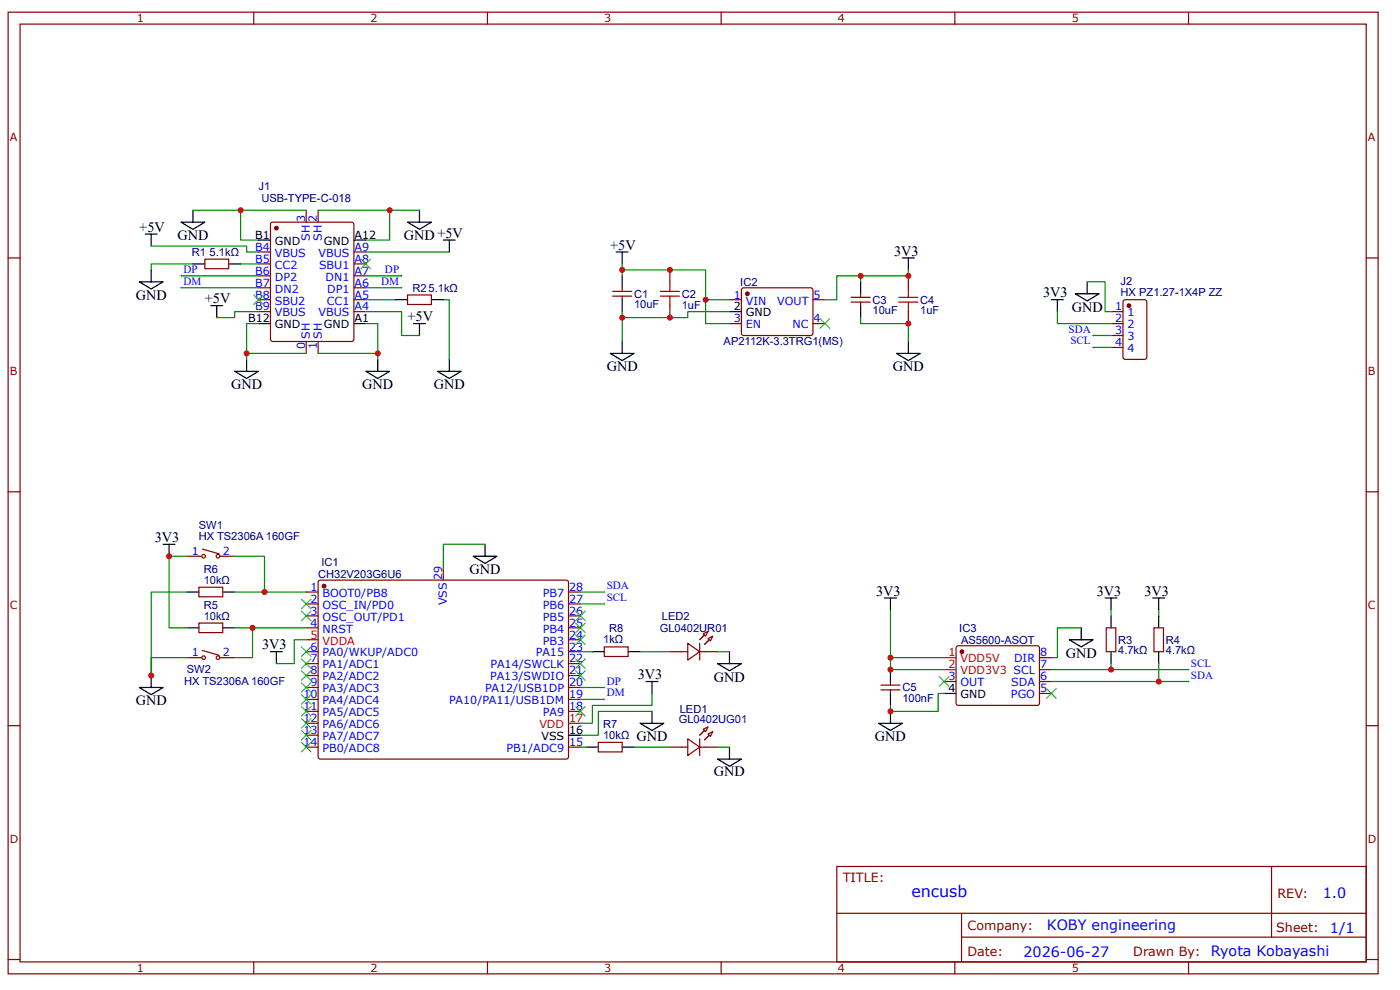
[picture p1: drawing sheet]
<svg xmlns="http://www.w3.org/2000/svg" width="297mm" height="210mm" viewBox="0 0 297 210" stroke-linecap="round" stroke-linejoin="round" font-family="sans-serif">
<g fill="none" stroke="#800" stroke-width=".25">
<path d="M1.7 2.6h290.7v203.9h-290.7zM4.3 5.1h285.5v198.8h-285.5zM53.8 2.6v2.5M103.4 2.6v2.5M153 2.6v2.5M202.6 2.6v2.5M252.1 2.6v2.5M1.7 54.7h2.6M289.8 54.7h2.6M157.4 61.2l.4-.2 14.4 .1 .3 .4-.1 9.4-.4 .2-14.5-.1-.2-.4v-9.1zM1.7 104.3h2.6M289.8 104.3h2.6"/>
<path d="M1.7 153.8h2.6M289.8 153.8h2.6M177.5 183.7h112.3v20.2h-112.3zM177.6 193.6h112.1M204 198.7h85.7M204 193.6v10.1M269.8 183.7v15M1.7 203.4h2.6M53.8 203.9v2.6M103.4 203.9v2.6M153 203.9v2.6M202.6 203.9v2.6"/>
<path d="M252.1 203.9v2.6M289.8 203.4h2.6"/>
</g>
<circle cx="158.6" cy="62.3" r=".38" fill="#800"/>
<g fill="none" stroke="#800" stroke-width=".25">
<path d="M154.8 63.5h2.5M154.8 68.6h2.5M172.5 63.5h2.5M172.5 68.6h2.5M203 137l.3-.1 17 .1 .2 .4-.1 11.9-.4 .2h-17l-.2-.5v-11.6z"/>
<circle cx="158.6" cy="62.3" r=".38"/>
</g>
<path d="M154.8 66.1h2.5" fill="none" stroke="#000" stroke-width=".25"/>
<circle cx="204.1" cy="138.2" r=".38" fill="#800"/>
<g fill="none" stroke="#800" stroke-width=".25">
<path d="M67.6 123.1l.4-.1 52.4 .1 .2 .4-.1 37.2-.4 .2-52.4-.1-.2-.4v-36.9zM220.5 139.4h2.6M234.7 133.1h2v5.1h-2zM244.8 133.1h2v5.1h-2zM200.3 144.5h2.5M220.5 144.5h2.6M220.5 147h2.6M220.5 142h2.6"/>
<circle cx="204.1" cy="138.2" r=".38"/>
</g>
<path d="M200.3 139.4h2.5M200.3 142h2.5" fill="none" stroke="#f00" stroke-width=".25"/>
<g fill="none" stroke="#000" stroke-width=".25">
<path d="M29.5 59.7h5.1l-2.5 1.6zM30.8 49.6h2.5M32.1 49.6v2.6M32.1 57.2v2.5M38.4 47.1h5.1l-2.6 1.5zM40.9 44.6v2.5M86.5 47.1h5l-2.5 1.5zM89 44.6v2.5M130.7 53.4h2.6M132 53.4v2.6M191.4 54.7h2.6M192.7 54.7v2.5"/>
<path d="M92.8 78.7h5l-2.5 1.5zM95.3 76.2v2.5M129.5 74.9h5l-2.5 1.5zM132 72.4v2.5M57.4 138.2h2.5M58.6 138.2v2.5M187.6 126.8h2.6M188.9 126.8v2.5M226.9 135.6h5l-2.5 1.6zM229.4 133.1v2.5M235.7 130.6v2.5M235.7 138.2v2.5"/>
<path d="M244.6 126.8h2.5M245.8 126.8v2.5M245.8 130.6v2.5M245.8 138.2v2.5M135.8 153.3h5l-2.5 1.6zM137.1 144.5h2.5M138.3 144.5v2.5M138.3 150.8v2.5M186.4 153.3h5l-2.5 1.6zM188.9 150.8v2.5M200.3 147h2.5"/>
</g>
<path d="M40.9 44.6h10.1v6.3h3.8M89 44.6h-6.3v6.3h-5.1M132 56v1.2h17.7v6.3h5.1M149.7 63.5v5.1h5.1M188.9 139.4h11.4M229.4 133.1h-5.1v6.3h-1.2M200.3 147h-1.3v3.8h-10.1M223.1 142h29M223.1 144.5h29" fill="none" stroke="#080" stroke-width=".25"/>
<circle cx="68.8" cy="124.3" r=".38" fill="#800"/>
<g fill="none" stroke="#800" stroke-width=".25">
<path d="M57.5 47.3l.4-.2h16.7l.4 .2 .1 24.6-.2 .4-17 .1-.4-.2-.1-24.6zM39.7 117.9h3M43 116.4l3.5 1M46.7 117.9h3.1M39.7 139.4h3M43 137.9l3.5 1M46.7 139.4h3.1M65 125.5h2.5M65 128h2.5M65 130.6h2.5M65 133.1h2.5M65 138.2h2.5"/>
<path d="M94.1 120.5v2.5M120.6 125.5h2.5M120.6 128h2.5M120.6 130.6h2.5M120.6 133.1h2.5M120.6 138.2h2.5M120.6 135.6h2.5M65 140.7h2.5M65 143.2h2.5M65 145.8h2.5M65 148.3h2.5M65 150.8h2.5"/>
<path d="M65 153.3h2.5M65 155.9h2.5M65 158.4h2.5M120.6 140.7h2.5M120.6 143.2h2.5M120.6 145.8h2.5M120.6 148.3h2.5M120.6 150.8h2.5M120.6 158.4h2.5"/>
<circle cx="43.2" cy="117.9" r=".38"/>
<circle cx="46.2" cy="117.9" r=".38"/>
<circle cx="43.2" cy="139.4" r=".38"/>
<circle cx="46.2" cy="139.4" r=".38"/>
<circle cx="68.8" cy="124.3" r=".38"/>
</g>
<path d="M65 135.6h2.5M120.6 153.3h2.5" fill="none" stroke="#f00" stroke-width=".25"/>
<path d="M100.4 117.9h5l-2.5 1.5zM102.9 115.4v2.5M29.5 145.8h5.1l-2.5 1.5zM32.1 143.2v2.6M120.6 155.9h2.5" fill="none" stroke="#000" stroke-width=".25"/>
<path d="M49.8 117.9h6.3v7.6h8.9M102.9 115.4h-8.8v5.1M65 135.6h-2.6v5.1h-3.8M65 133.1h-11.4v6.3h-3.8M123.1 148.3h5.1M123.1 145.8h5.1M138.3 150.8h-11.4v5.1h-3.8M138.3 147v2.5h-12.6v3.8h-2.6" fill="none" stroke="#080" stroke-width=".25"/>
<circle cx="58.6" cy="48.4" r=".38" fill="#800"/>
<g fill="none" stroke="#800" stroke-width=".25">
<path d="M43.5 54.9h5v2.1h-5zM54.8 53.4h2.6M54.8 56h2.6M54.8 58.5h2.6M65 44.6v2.5M67.5 44.6v2.5M75.1 53.4h2.5M75.1 56h2.5M75.1 58.5h2.5M142.1 57.2v2.5M192.7 58.5v2.5M54.8 61h2.6"/>
<path d="M54.8 63.5h2.6M54.8 66.1h2.6M65 72.4v2.5M67.5 72.4v2.5M75.1 61h2.5M75.1 63.5h2.5M75.1 66.1h2.5M86.5 62.5h5v2.1h-5zM130 62.8h4M130 61.8h4M132 61v.8M132 62.8v.7"/>
<path d="M142.1 64.8v2.5M180.6 64h4M180.6 63h4M182.6 62.3v.7M182.6 64v.8M192.7 66.1v2.5M42.2 132.1h5.1v2h-5.1zM42.2 124.5h5.1v2h-5.1zM149.2 154.6l1-.5-.5 1zM150.2 155.6l1-.5-.5 1zM186.9 146.3h4M186.9 145.2h4"/>
<path d="M188.9 144.5v.7M188.9 146.3v.7"/>
<circle cx="58.6" cy="48.4" r=".38"/>
</g>
<g fill="none" stroke="#000" stroke-width=".25">
<path d="M40.9 56h2.6M48.5 56h2.5M54.8 50.9h2.6M75.1 50.9h2.5M94.1 50.9h2.5M95.3 50.9v2.5M132 58.5v2.5M182.6 59.7v2.6M54.8 68.6h2.6M75.1 68.6h2.5M83.9 63.5h2.6M91.5 63.5h2.6"/>
<path d="M132 63.5v2.6M182.6 64.8v2.5M34.6 115.4h2.5M35.9 115.4v2.5M39.7 133.1h2.5M39.7 125.5h2.5M47.3 133.1h2.5M47.3 125.5h2.5M188.9 142v2.5M188.9 147v2.5"/>
</g>
<path d="M32.1 52.2h20.2v1.2h2.5M40.9 56h-8.8v1.2M51 56h3.8M77.6 53.4h17.7M77.6 63.5h6.3M94.1 63.5h1.2v12.7M49.8 125.5h6.3" fill="none" stroke="#080" stroke-width=".25"/>
<path d="M142.1 59.7v2.1M140.1 62.8h4M140.1 61.8h4M142.1 62.8v2M190.7 64h4M190.7 63h4M192.7 61v2M192.7 64v2.1" fill="none" stroke="#a00000" stroke-width=".25"/>
<path d="M149.4 156.9l1.1-1z" fill="#800"/>
<path d="M150.5 155.9l-1.1 1" fill="none" stroke="#800" stroke-width=".25"/>
<path d="M148.4 155.9l1-1z" fill="#800"/>
<path d="M149.2 134.4l1-.5-.5 1zM150.2 135.4l1-.5-.5 1zM142.1 158.4h3.8M145.9 156.6l2.5 1.8-2.5 1.8zM148.4 158.4h3.8M148.4 156.6v3.6M149.4 154.9l-1 1" fill="none" stroke="#800" stroke-width=".25"/>
<path d="M154.8 138.2v2.5M152.2 140.7h5.1l-2.5 1.5zM154.8 158.4v2.5M152.2 160.9h5.1l-2.5 1.5z" fill="none" stroke="#000" stroke-width=".25"/>
<path d="M149.4 136.6l1.1-1z" fill="#800"/>
<path d="M150.5 135.6l-1.1 1" fill="none" stroke="#800" stroke-width=".25"/>
<path d="M148.4 135.6l1-1z" fill="#800"/>
<path d="M238.4 63.7l.3-.2h4.1l.5 .4v11.8l-.3 .5h-4.3l-.4-.3-.1-11.9zM142.1 138.2h3.8M145.9 136.4l2.5 1.8-2.5 1.7zM148.4 138.2h3.8M148.4 136.4v3.5M149.4 134.6l-1 1" fill="none" stroke="#800" stroke-width=".25"/>
<circle cx="239.5" cy="64.8" r=".38" fill="#800"/>
<g fill="none" stroke="#800" stroke-width=".25">
<path d="M235.7 66.1h2.5M235.7 68.6h2.5M235.7 71.1h2.5M235.7 73.7h2.5M128.2 137.2h5.1v2h-5.1zM126.9 157.4h5.1v2h-5.1z"/>
<circle cx="239.5" cy="64.8" r=".38"/>
</g>
<g fill="none" stroke="#000" stroke-width=".25">
<path d="M230.6 59.7v2.6M44.7 64.8h2.6M46 64.8v2.5M49.8 78.7h5l-2.5 1.5zM52.3 76.2v2.5M77.6 78.7h5.1l-2.6 1.5zM80.1 76.2v2.5M87.7 68.6h2.6M89 68.6v2.5M190.2 74.9h5l-2.5 1.5zM192.7 72.4v2.5M223.1 63.5h2.5"/>
<path d="M224.3 63.5v2.6M228.1 62.3h5.1l-2.6 1.5zM125.7 138.2h2.5M133.3 138.2h2.5M234.4 126.8h2.6M235.7 126.8v2.5M124.4 158.4h2.5M132 158.4h2.5"/>
</g>
<g fill="none" stroke="#080" stroke-width=".25">
<path d="M38.4 58.5h16.4M51 44.6h14M67.5 44.6h15.2M77.6 58.5h7.6M132 57.2v1.3M182.6 58.5v1.2M192.7 57.2v1.3h-15.2v5h-2.5M230.6 59.7h3.8v6.4h1.3M38.4 61h16.4M52.3 74.9h12.7M54.8 68.6h-2.5v7.6M54.8 66.1h-5v1.2h-3.8"/>
<path d="M67.5 74.9h12.6M77.6 66.1h7.6v5h3.8M77.6 68.6h2.5v7.6M77.6 61h7.6M132 66.1v1.2M154.8 66.1h-8.9v1.2h-13.9v5.1M182.6 67.3v1.3h10.1v3.8M224.3 66.1v2.5h11.4M231.9 71.1h3.8M231.9 73.7h3.8M39.7 117.9h-3.8v15.2h3.8M39.7 125.5h-7.6v17.7v-3.8h7.6"/>
<path d="M49.8 133.1h3.8M123.1 138.2h2.6M123.1 128h5.1M123.1 125.5h5.1M135.8 138.2h6.3M152.2 138.2h2.6M188.9 129.3v12.7h11.4M235.7 129.3v1.3M245.8 129.3v1.3M123.1 158.4h1.3M134.5 158.4h7.6M152.2 158.4h2.6"/>
<path d="M188.9 149.5v1.3M235.7 140.7v1.3M245.8 140.7v3.8"/>
</g>
<g fill="none" stroke="#3c3" stroke-width=".25">
<path d="M76.6 54.9l2 2.1M78.6 54.9l-2 2.1M53.8 62.5l2.1 2.1M55.9 62.5l-2.1 2.1M174 67.6l2 2M176 67.6l-2 2M63.9 137.2l2.1 2M63.9 139.7l2.1 2M63.9 127l2.1 2.1M63.9 129.6l2.1 2M66 137.2l-2.1 2M66 139.7l-2.1 2"/>
<path d="M66 127l-2.1 2.1M66 129.6l-2.1 2M122.1 129.6l2.1 2M122.1 132.1l2.1 2M122.1 134.6l2.1 2M122.1 139.7l2.1 2M124.2 129.6l-2.1 2M124.2 132.1l-2.1 2M124.2 134.6l-2.1 2M124.2 139.7l-2.1 2M63.9 142.2l2.1 2M63.9 144.7l2.1 2.1"/>
<path d="M63.9 147.3l2.1 2M63.9 149.8l2.1 2M63.9 152.3l2.1 2.1M63.9 154.9l2.1 2M63.9 157.4l2.1 2M66 142.2l-2.1 2M66 144.7l-2.1 2.1M66 147.3l-2.1 2M66 149.8l-2.1 2M66 152.3l-2.1 2.1M66 154.9l-2.1 2M66 157.4l-2.1 2"/>
<path d="M122.1 142.2l2.1 2M122.1 149.8l2.1 2M124.2 142.2l-2.1 2M124.2 149.8l-2.1 2M199.3 143.5l2 2M201.3 143.5l-2 2M222 146l2.1 2M224.1 146l-2.1 2"/>
</g>
<g fill="#000">
<path d="M38.4 58.2v.5zM38.1 58.5h.6z"/>
<path d="M85.2 58.2v.5zM84.9 58.5h.6z"/>
<path d="M38.4 60.8v.5zM38.1 61h.6z"/>
<path d="M85.2 60.8v.5zM84.9 61h.6z"/>
<path d="M231.9 73.4v.5zM231.7 73.7h.5z"/>
<path d="M231.9 70.9v.5zM231.7 71.1h.5z"/>
<path d="M128.2 125.3v.5zM127.9 125.5h.6z"/>
<path d="M128.2 127.8v.5zM127.9 128h.6z"/>
<path d="M128.2 145.5v.5zM127.9 145.8h.6z"/>
<path d="M128.2 148v.5zM127.9 148.3h.6z"/>
<path d="M252.1 141.7v.5zM251.9 142h.5z"/>
<path d="M252.1 144.2v.5zM251.9 144.5h.5z"/>
</g>
<g fill="#c00">
<circle cx="82.7" cy="44.6" r=".63"/>
<circle cx="51" cy="44.6" r=".63"/>
<circle cx="80.1" cy="74.9" r=".63"/>
<circle cx="52.3" cy="74.9" r=".63"/>
<circle cx="149.7" cy="63.5" r=".63"/>
<circle cx="142.1" cy="57.2" r=".63"/>
<circle cx="142.1" cy="67.3" r=".63"/>
<circle cx="132" cy="67.3" r=".63"/>
<circle cx="132" cy="57.2" r=".63"/>
<circle cx="192.7" cy="58.5" r=".63"/>
<circle cx="182.6" cy="58.5" r=".63"/>
<circle cx="192.7" cy="68.6" r=".63"/>
<circle cx="188.9" cy="142" r=".63"/>
<circle cx="188.9" cy="139.4" r=".63"/>
<circle cx="245.8" cy="144.5" r=".63"/>
<circle cx="235.7" cy="142" r=".63"/>
<circle cx="56.1" cy="125.5" r=".63"/>
<circle cx="53.6" cy="133.1" r=".63"/>
<circle cx="35.9" cy="117.9" r=".63"/>
<circle cx="32.1" cy="143.2" r=".63"/>
<circle cx="188.9" cy="150.8" r=".63"/>
</g>
<text font-size="3.4" fill="#00f" x="193.4" y="190.2">encusb</text>
<g font-size="3">
<text x="29.5" y="49.1">+5V</text>
<text x="37.6" y="50.9">GND</text>
<text x="85.7" y="50.9">GND+5V</text>
<text x="129.5" y="52.9">+5V</text>
<text x="189.7" y="54.2">3V3</text>
<text x="28.8" y="63.5">GND</text>
<text x="43.5" y="64.3">+5V</text>
<text x="221.3" y="63">3V3</text>
<text x="86.5" y="68.1">+5V</text>
<text x="227.4" y="66.1">GND</text>
<text x="49" y="82.5">GND</text>
<text x="76.8" y="82.5">GND</text>
<text x="92" y="82.5">GND</text>
<text x="128.7" y="78.7">GND</text>
<text x="189.4" y="78.7">GND</text>
<text x="32.8" y="114.9">3V3</text>
<text x="99.6" y="121.7">GND</text>
<text x="185.9" y="126.3">3V3</text>
<text x="232.7" y="126.3">3V3</text>
<text x="242.8" y="126.3">3V3</text>
<text x="55.6" y="137.7">3V3</text>
<text x="135.3" y="144">3V3</text>
<text x="226.1" y="139.4">GND</text>
<text x="28.8" y="149.5">GND</text>
<text x="151.5" y="144.5">GND</text>
<text x="135" y="157.1">GND</text>
<text x="185.6" y="157.1">GND</text>
<text x="151.5" y="164.5">GND</text>
</g>
<g font-size="3" fill="#00f">
<text x="280.6" y="190.3">1.0</text>
<text x="222.1" y="197.2">KOBY engineering</text>
<text x="282.2" y="197.7">1/1</text>
<text x="217.1" y="202.8">2026-06-27</text>
<text x="256.9" y="202.7">Ryota Kobayashi</text>
</g>
<g font-size="2.7" fill="#800">
<text x="178.8" y="187">TITLE:</text>
<text x="271" y="190.3">REV:</text>
<text x="205.3" y="197.2">Company:</text>
<text x="270.8" y="197.6">Sheet:</text>
<text x="205.3" y="202.7">Date:</text>
<text x="240.4" y="202.7">Drawn By:</text>
</g>
<g font-size="2.4" fill="#800">
<text x="29" y="4.7">1</text>
<text x="78.6" y="4.7">2</text>
<text x="128.2" y="4.7">3</text>
<text x="177.8" y="4.7">4</text>
<text x="227.4" y="4.7">5</text>
<text x="2.1" y="29.9">A</text>
<text x="290.2" y="29.9">A</text>
<text x="2.1" y="79.5">B</text>
<text x="290.2" y="79.5">B</text>
<text x="2.1" y="129.1">C</text>
<text x="290.2" y="129.1">C</text>
<text x="2.1" y="178.6">D</text>
<text x="290.2" y="178.6">D</text>
<text x="29" y="206.1">1</text>
<text x="78.6" y="206.1">2</text>
<text x="128.2" y="206.1">3</text>
<text x="177.8" y="206.1">4</text>
<text x="227.4" y="206.1">5</text>
</g>
<g font-size="2.4" fill="#000080">
<text x="54.9" y="40.4">J1</text>
<text x="55.4" y="42.9">USB-TYPE-C-018</text>
<text x="40.7" y="54.2">R1</text>
<text x="44.5" y="54.2">5.1kΩ</text>
<text x="87.5" y="61.8">R2</text>
<text x="90.9" y="61.8">5.1kΩ</text>
<text x="134.5" y="65.4">10uF</text>
<text x="134.5" y="63.1">C1</text>
<text x="144.6" y="65.4">1uF</text>
<text x="144.6" y="63.1">C2</text>
<text x="157" y="60.6">IC2</text>
<text x="185.1" y="64.4">C3</text>
<text x="195.2" y="64.4">C4</text>
<text x="237.7" y="62.7">HX PZ1.27-1X4P ZZ</text>
<text x="237.7" y="60.5">J2</text>
<text x="185.1" y="66.6">10uF</text>
<text x="195.2" y="66.7">1uF</text>
<text x="153.5" y="73.2">AP2112K-3.3TRG1(MS)</text>
<text x="42.2" y="112.2">SW1</text>
<text x="42.2" y="114.5">HX TS2306A 160GF</text>
<text x="43.2" y="123.7">10kΩ</text>
<text x="43.2" y="121.4">R6</text>
<text x="67.5" y="122.5">CH32V203G6U6</text>
<text x="68.2" y="120">IC1</text>
<text x="43.2" y="131.3">10kΩ</text>
<text x="43.2" y="129">R5</text>
<text x="140.4" y="131.4">LED2</text>
<text x="128" y="136.4">1kΩ</text>
<text x="129.2" y="134.1">R8</text>
<text x="140" y="134">GL0402UR01</text>
<text x="203.5" y="133.9">IC3</text>
<text x="203.9" y="136.4">AS5600-ASOT</text>
<text x="237.2" y="136.5">R3</text>
<text x="247.3" y="136.5">R4</text>
<text x="39.6" y="142.8">SW2</text>
<text x="237.2" y="138.7">4.7kΩ</text>
<text x="247.3" y="138.7">4.7kΩ</text>
<text x="39" y="145.3">HX TS2306A 160GF</text>
<text x="191.4" y="148.8">100nF</text>
<text x="191.4" y="146.6">C5</text>
<text x="128" y="154.4">R7</text>
<text x="144" y="153.3">GL0402UG01</text>
<text x="144.2" y="151.1">LED1</text>
<text x="128" y="156.6">10kΩ</text>
</g>
<g font-size="2.4" fill="#00f">
<text x="64.7" y="47.1" transform="rotate(-90 64.7 47.1)">3</text>
<text x="67.2" y="47.1" transform="rotate(-90 67.2 47.1)">2</text>
<text x="54.1" y="53.2">B4</text>
<text x="65.7" y="51" transform="rotate(-90 65.7 51)">SH</text>
<text x="68.3" y="51" transform="rotate(-90 68.3 51)">SH</text>
<text x="75.2" y="53.2">A9</text>
<text x="38.9" y="57.9">DP</text>
<text x="54.1" y="55.7">B5</text>
<text x="54.1" y="58.2">B6</text>
<text x="58.3" y="54.4">VBUS</text>
<text x="58.3" y="57">CC2</text>
<text x="58.3" y="59.5">DP2</text>
<text x="67.6" y="54.4">VBUS</text>
<text x="67.7" y="57">SBU1</text>
<text x="69.1" y="59.5">DN1</text>
<text x="75.2" y="58.2">A7</text>
<text x="75.2" y="55.7">A8</text>
<text x="81.7" y="57.9">DP</text>
<text x="38.9" y="60.4">DM</text>
<text x="54.1" y="60.8">B7</text>
<text x="54.1" y="63.3">B8</text>
<text x="54.1" y="65.8">B9</text>
<text x="58.3" y="62">DN2</text>
<text x="58.3" y="64.6">SBU2</text>
<text x="69.3" y="64.6">CC1</text>
<text x="69.4" y="62">DP1</text>
<text x="75.2" y="65.8">A4</text>
<text x="75.2" y="63.3">A5</text>
<text x="75.2" y="60.8">A6</text>
<text x="80.9" y="60.4">DM</text>
<text x="155.7" y="63.3">1</text>
<text x="158.2" y="64.6">VIN</text>
<text x="164.9" y="64.6">VOUT</text>
<text x="172.6" y="63.3">5</text>
<text x="236.6" y="65.8">1</text>
<text x="58.3" y="67.1">VBUS</text>
<text x="65.7" y="71.9" transform="rotate(-90 65.7 71.9)">SH</text>
<text x="67.6" y="67.1">VBUS</text>
<text x="68.3" y="71.9" transform="rotate(-90 68.3 71.9)">SH</text>
<text x="155.7" y="68.4">3</text>
<text x="158.2" y="69.6">EN</text>
<text x="168.1" y="69.6">NC</text>
<text x="172.6" y="68.4">4</text>
<text x="226.7" y="70.5">SDA</text>
<text x="236.6" y="68.4">2</text>
<text x="236.6" y="70.9">3</text>
<text x="239.2" y="67.1">1</text>
<text x="239.2" y="69.6">2</text>
<text x="64.7" y="73.9" transform="rotate(-90 64.7 73.9)">0</text>
<text x="67.2" y="73.9" transform="rotate(-90 67.2 73.9)">1</text>
<text x="227.1" y="73">SCL</text>
<text x="236.6" y="73.4">4</text>
<text x="239.2" y="72.1">3</text>
<text x="239.2" y="74.7">4</text>
<text x="40.7" y="117.7">1</text>
<text x="47.3" y="117.7">2</text>
<text x="65.9" y="125.3">1</text>
<text x="93.8" y="123" transform="rotate(-90 93.8 123)">29</text>
<text x="120.7" y="125.3">28</text>
<text x="128.7" y="124.9">SDA</text>
<text x="65.9" y="127.8">2</text>
<text x="65.9" y="130.3">3</text>
<text x="68.4" y="126.5">BOOT0/PB8</text>
<text x="68.4" y="129.1">OSC_IN/PD0</text>
<text x="68.4" y="131.6">OSC_OUT/PD1</text>
<text x="94.8" y="128.3" transform="rotate(-90 94.8 128.3)">VSS</text>
<text x="115.1" y="131.6">PB5</text>
<text x="115.1" y="129.1">PB6</text>
<text x="115.1" y="126.5">PB7</text>
<text x="120.7" y="130.3">26</text>
<text x="120.7" y="127.8">27</text>
<text x="128.7" y="127.4">SCL</text>
<text x="65.9" y="132.9">4</text>
<text x="65.9" y="137.9">6</text>
<text x="68.4" y="134.1">NRST</text>
<text x="115.1" y="136.6">PB3</text>
<text x="115.1" y="134.1">PB4</text>
<text x="120.7" y="137.9">23</text>
<text x="120.7" y="135.4">24</text>
<text x="120.7" y="132.9">25</text>
<text x="40.7" y="139.2">1</text>
<text x="47.3" y="139.2">2</text>
<text x="65.9" y="140.4">7</text>
<text x="65.9" y="143">8</text>
<text x="68.4" y="139.2">PA0/WKUP/ADC0</text>
<text x="68.4" y="141.7">PA1/ADC1</text>
<text x="104.1" y="141.7">PA14/SWCLK</text>
<text x="113.7" y="139.2">PA15</text>
<text x="120.7" y="143">21</text>
<text x="120.7" y="140.4">22</text>
<text x="215.1" y="140.4">DIR</text>
<text x="220.7" y="141.7">7</text>
<text x="220.7" y="139.2">8</text>
<text x="252.7" y="141.3">SCL</text>
<text x="252.7" y="143.9">SDA</text>
<text x="64.4" y="148">10</text>
<text x="65.9" y="145.5">9</text>
<text x="68.4" y="144.2">PA2/ADC2</text>
<text x="68.4" y="146.8">PA3/ADC3</text>
<text x="68.4" y="149.3">PA4/ADC4</text>
<text x="95.3" y="149.3">PA10/PA11/USB1DM</text>
<text x="102.9" y="146.8">PA12/USB1DP</text>
<text x="104" y="144.2">PA13/SWDIO</text>
<text x="120.7" y="148">19</text>
<text x="120.7" y="145.5">20</text>
<text x="128.7" y="145.1">DP</text>
<text x="128.7" y="147.7">DM</text>
<text x="201.2" y="144.2">3</text>
<text x="203.8" y="145.5">OUT</text>
<text x="214.5" y="148">PGO</text>
<text x="214.5" y="145.5">SDA</text>
<text x="220.7" y="146.8">5</text>
<text x="220.7" y="144.2">6</text>
<text x="64.4" y="150.6">11</text>
<text x="64.4" y="153.1">12</text>
<text x="64.4" y="155.6">13</text>
<text x="68.4" y="151.8">PA5/ADC5</text>
<text x="68.4" y="154.4">PA6/ADC6</text>
<text x="115.2" y="151.8">PA9</text>
<text x="120.7" y="150.6">18</text>
<text x="64.4" y="158.2">14</text>
<text x="68.4" y="156.9">PA7/ADC7</text>
<text x="68.4" y="159.4">PB0/ADC8</text>
<text x="107.5" y="159.4">PB1/ADC9</text>
<text x="120.7" y="158.2">15</text>
</g>
<g font-size="2.4">
<text x="54.1" y="50.6">B1</text>
<text x="58.3" y="51.9">GND</text>
<text x="68.7" y="51.9">GND</text>
<text x="75.2" y="50.6">A12</text>
<text x="155.7" y="65.8">2</text>
<text x="52.6" y="68.4">B12</text>
<text x="58.3" y="69.6">GND</text>
<text x="68.7" y="69.6">GND</text>
<text x="75.2" y="68.4">A1</text>
<text x="158.2" y="67.1">GND</text>
<text x="201.2" y="146.8">4</text>
<text x="203.8" y="148">GND</text>
<text x="120.7" y="155.6">16</text>
<text x="114.9" y="156.9">VSS</text>
</g>
<g font-size="2.4" fill="#f00">
<text x="65.9" y="135.4">5</text>
<text x="68.4" y="136.6">VDDA</text>
<text x="201.2" y="139.2">1</text>
<text x="201.2" y="141.7">2</text>
<text x="203.8" y="140.4">VDD5V</text>
<text x="203.8" y="143">VDD3V3 SCL</text>
<text x="114.4" y="154.4">VDD</text>
<text x="120.7" y="153.1">17</text>
</g>
</svg>
